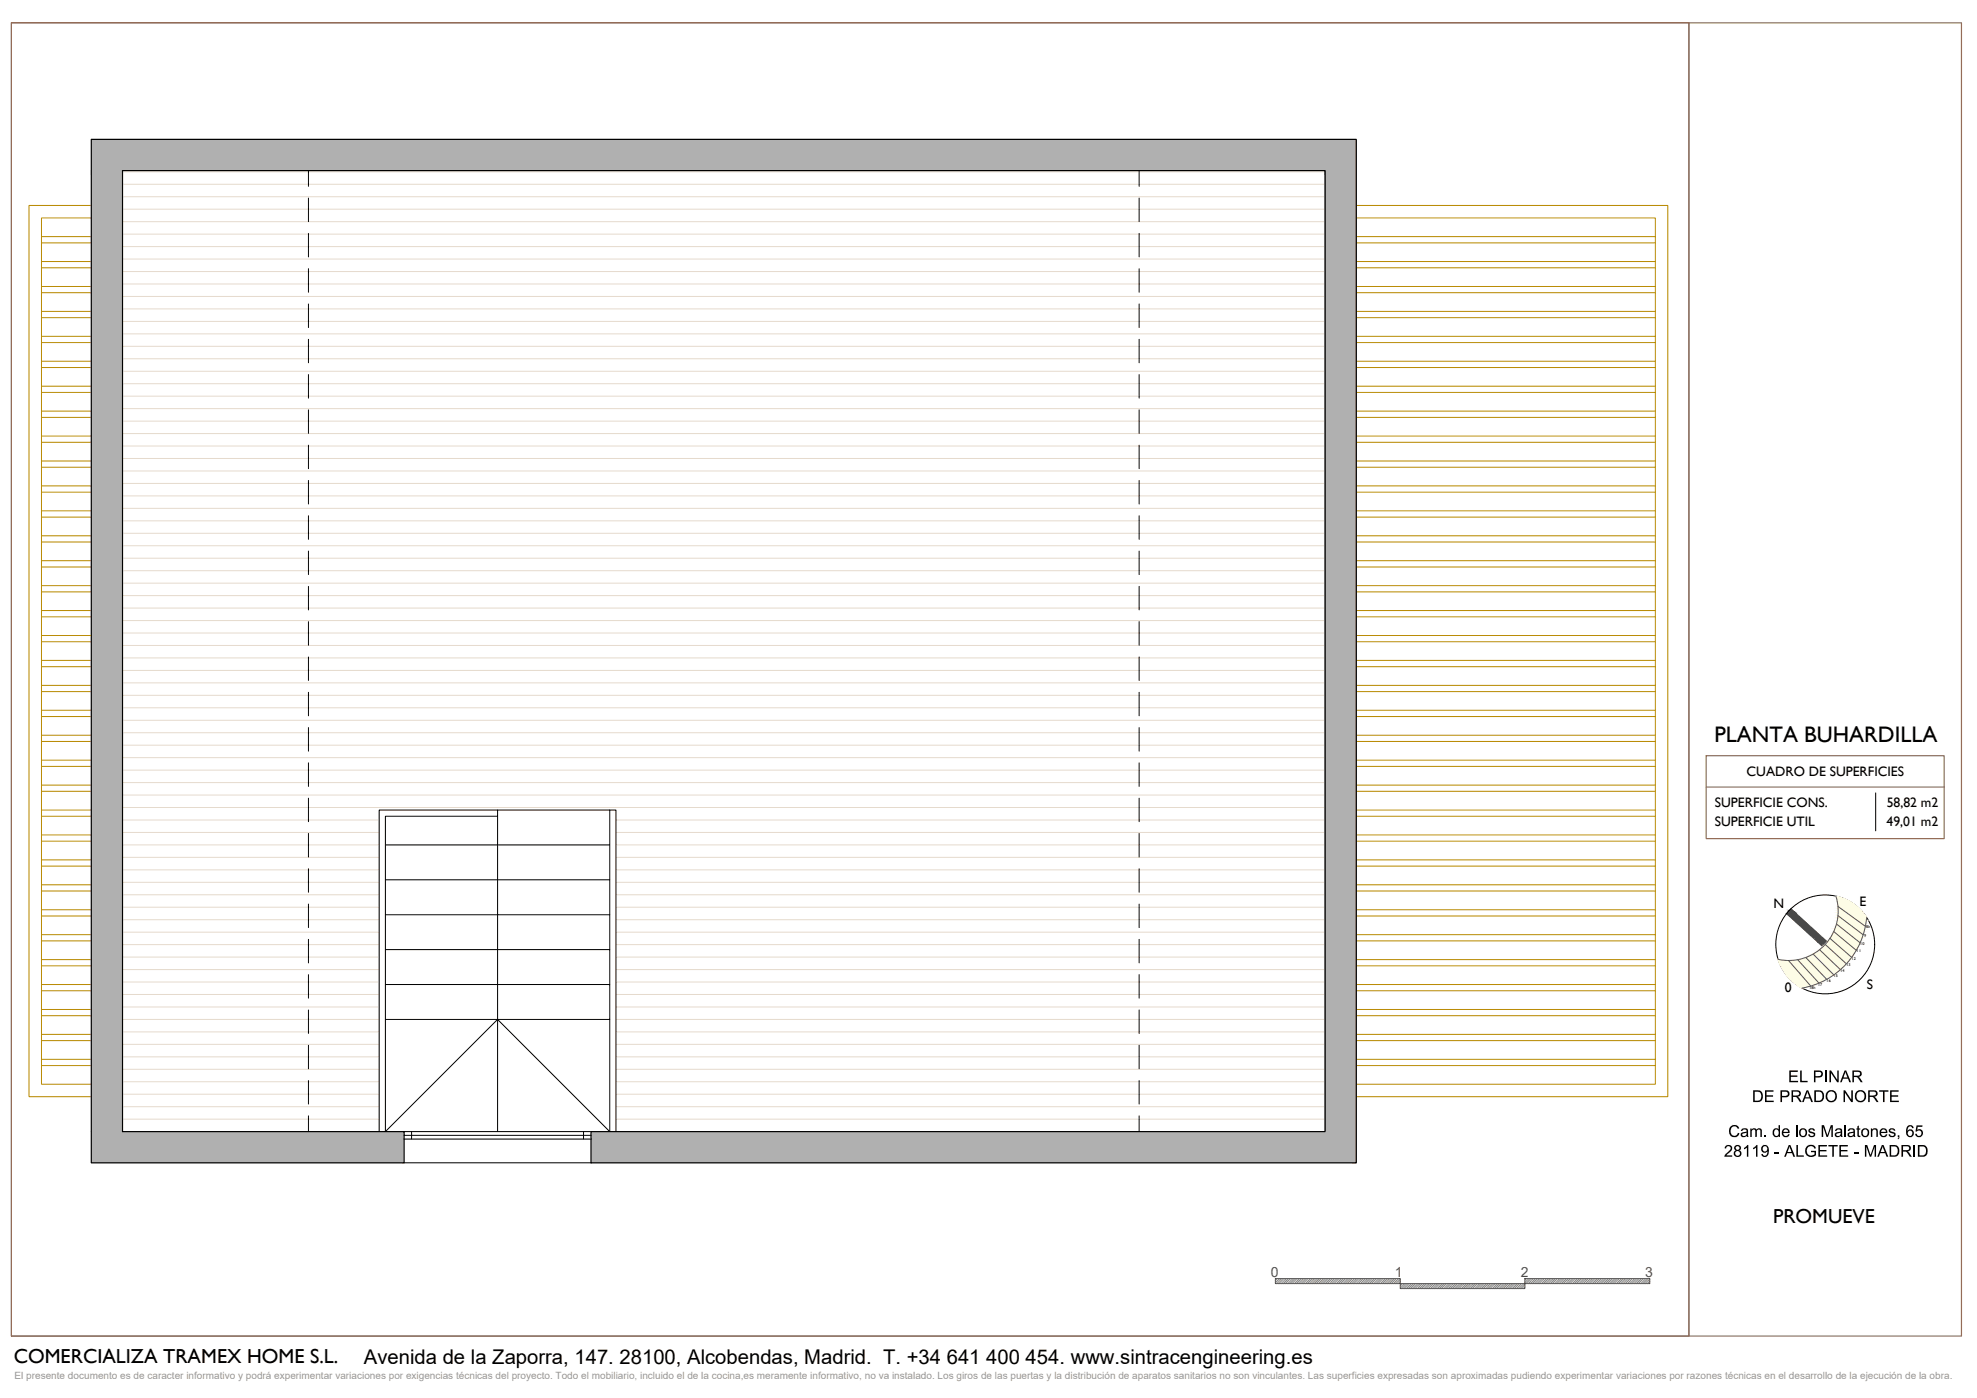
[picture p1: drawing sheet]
<svg xmlns="http://www.w3.org/2000/svg" width="420mm" height="297mm" viewBox="0 0 420 297" stroke-linecap="round" stroke-linejoin="round" font-family="sans-serif">
<!-- layer: SUELO VIVIENDA -->
<g fill="none" stroke="#e5dacd" stroke-width=".21">
<path d="M26 39.2h255.6M26 36.5h255.6M26 57.7h255.6M26 55h255.6M26 52.4h255.6M26 49.7h255.6M26 47.1h255.6M26 44.4h255.6M26 41.8h255.6M26 78.9h255.6M26 76.2h255.6M26 73.6h255.6"/>
<path d="M26 70.9h255.6M26 68.3h255.6M26 65.6h255.6M26 63h255.6M26 60.3h255.6M26 97.4h255.6M26 94.8h255.6M26 92.1h255.6M26 89.5h255.6M26 86.8h255.6M26 84.2h255.6M26 81.5h255.6"/>
<path d="M26 118.6h255.6M26 116h255.6M26 113.3h255.6M26 110.7h255.6M26 108h255.6M26 105.4h255.6M26 102.7h255.6M26 100.1h255.6M26 139.8h255.6M26 137.1h255.6M26 134.5h255.6M26 131.9h255.6"/>
<path d="M26 129.2h255.6M26 126.6h255.6M26 123.9h255.6M26 121.3h255.6M26 158.3h255.6M26 155.7h255.6M26 153h255.6M26 150.4h255.6M26 147.7h255.6M26 145.1h255.6M26 142.4h255.6M26 179.5h54.6"/>
<path d="M26 176.9h54.6M26 174.2h54.6M26 171.6h255.6M26 168.9h255.6M26 166.3h255.6M26 163.6h255.6M26 161h255.6M130.9 179.5h150.7M130.9 176.9h150.7M130.9 174.2h150.7M26 198.1h54.6M26 195.4h54.6"/>
<path d="M26 192.8h54.6M26 190.1h54.6M26 187.5h54.6M26 184.8h54.6M26 182.2h54.6M130.9 198.1h150.7M130.9 195.4h150.7M130.9 192.8h150.7M130.9 190.1h150.7M130.9 187.5h150.7M130.9 184.8h150.7M130.9 182.2h150.7"/>
<path d="M26 219.3h54.6M26 216.6h54.6M26 214h54.6M26 211.3h54.6M26 208.7h54.6M26 206h54.6M26 203.4h54.6M26 200.7h54.6M130.9 219.3h150.7M130.9 216.6h150.7M130.9 214h150.7M130.9 211.3h150.7"/>
<path d="M130.9 208.7h150.7M130.9 206h150.7M130.9 203.4h150.7M130.9 200.7h150.7M26 237.8h54.6M26 235.1h54.6M26 232.5h54.6M26 229.8h54.6M26 227.2h54.6M26 224.6h54.6M26 221.9h54.6M130.9 237.8h150.7"/>
<path d="M130.9 235.1h150.7M130.9 232.5h150.7M130.9 229.8h150.7M130.9 227.2h150.7M130.9 224.6h150.7M130.9 221.9h150.7"/>
</g>
<g fill="none" stroke="#b88a00" stroke-width=".21">
<path d="M8.8 50.3h10.6M8.8 51.6h10.6M8.8 55.6h10.6M8.8 56.9h10.6M19.4 43.7h-13.2v189.3h13.2M19.4 46.3h-10.6v184.1h10.6M288.2 43.7h66.2v189.3h-66.2M288.2 46.3h63.6v184.1h-63.6M288.2 50.3h63.6M288.2 51.6h63.6M288.2 55.6h63.6M288.2 56.9h63.6"/>
<path d="M8.8 60.9h10.6M8.8 62.2h10.6M8.8 66.2h10.6M8.8 67.5h10.6M8.8 71.5h10.6M8.8 72.8h10.6M8.8 76.8h10.6M8.8 78.1h10.6M288.2 60.9h63.6M288.2 62.2h63.6M288.2 66.2h63.6M288.2 67.5h63.6"/>
<path d="M288.2 71.5h63.6M288.2 72.8h63.6M288.2 76.8h63.6M288.2 78.1h63.6M8.8 82.1h10.6M8.8 83.4h10.6M8.8 87.4h10.6M8.8 88.7h10.6M8.8 92.7h10.6M8.8 94h10.6M8.8 97.9h10.6M8.8 99.3h10.6"/>
<path d="M288.2 82.1h63.6M288.2 83.4h63.6M288.2 87.4h63.6M288.2 88.7h63.6M288.2 92.7h63.6M288.2 94h63.6M288.2 97.9h63.6M288.2 99.3h63.6M8.8 103.2h10.6M8.8 104.6h10.6M8.8 108.5h10.6M8.8 109.9h10.6"/>
<path d="M8.8 113.8h10.6M8.8 115.2h10.6M8.8 119.1h10.6M288.2 103.2h63.6M288.2 104.6h63.6M288.2 108.5h63.6M288.2 109.9h63.6M288.2 113.8h63.6M288.2 115.2h63.6M288.2 119.1h63.6M8.8 120.5h10.6M8.8 124.4h10.6"/>
<path d="M8.8 125.8h10.6M8.8 129.7h10.6M8.8 131.1h10.6M8.8 135h10.6M8.8 136.4h10.6M288.2 120.5h63.6M288.2 124.4h63.6M288.2 125.8h63.6M288.2 129.7h63.6M288.2 131.1h63.6M288.2 135h63.6M288.2 136.4h63.6"/>
<path d="M8.8 140.3h10.6M8.8 141.7h10.6M8.8 145.6h10.6M8.8 146.9h10.6M8.8 150.9h10.6M8.8 152.2h10.6M8.8 156.2h10.6M8.8 157.5h10.6M288.2 140.3h63.6M288.2 141.7h63.6M288.2 145.6h63.6M288.2 146.9h63.6"/>
<path d="M288.2 150.9h63.6M288.2 152.2h63.6M288.2 156.2h63.6M288.2 157.5h63.6M8.8 161.5h10.6M8.8 162.8h10.6M8.8 166.8h10.6M8.8 168.1h10.6M8.8 172.1h10.6M8.8 173.4h10.6M8.8 177.4h10.6M8.8 178.7h10.6"/>
<path d="M288.2 161.5h63.6M288.2 162.8h63.6M288.2 166.8h63.6M288.2 168.1h63.6M288.2 172.1h63.6M288.2 173.4h63.6M288.2 177.4h63.6M288.2 178.7h63.6M8.8 182.7h10.6M8.8 184h10.6M8.8 188h10.6M8.8 189.3h10.6"/>
<path d="M8.8 193.3h10.6M8.8 194.6h10.6M8.8 198.6h10.6M8.8 199.9h10.6M288.2 182.7h63.6M288.2 184h63.6M288.2 188h63.6M288.2 189.3h63.6M288.2 193.3h63.6M288.2 194.6h63.6M288.2 198.6h63.6M288.2 199.9h63.6"/>
<path d="M8.8 203.9h10.6M8.8 205.2h10.6M8.8 209.2h10.6M8.8 210.5h10.6M8.8 214.5h10.6M8.8 215.8h10.6M8.8 219.8h10.6M288.2 203.9h63.6M288.2 205.2h63.6M288.2 209.2h63.6M288.2 210.5h63.6M288.2 214.5h63.6"/>
<path d="M288.2 215.8h63.6M288.2 219.8h63.6M8.8 221.1h10.6M8.8 225.1h10.6M8.8 226.4h10.6M288.2 221.1h63.6M288.2 225.1h63.6M288.2 226.4h63.6"/>
</g>
<!-- layer: MUROS -->
<g fill="#b0b0b0" stroke="#b0b0b0" stroke-width=".21">
<path d="M19.4 29.6l268.8 6.6v-6.6zM19.4 29.6l268.8 6.6h-268.8z"/>
<path d="M281.6 36.2l6.6 204.2v-204.2zM281.6 36.2l6.6 204.2h-6.6z"/>
<path d="M19.4 36.2l6.6 204.2v-204.2zM19.4 36.2l6.6 204.2h-6.6z"/>
<path d="M125.6 240.4l162.6 6.7v-6.7zM125.6 240.4l162.6 6.7h-162.6z"/>
<path d="M19.4 240.4l66.5 6.7v-6.7zM19.4 240.4l66.5 6.7h-66.5z"/>
</g>
<!-- layer: -AUXILIARES -->
<g fill="none" stroke="#000" stroke-width=".21">
<path d="M65.6 36.2v3.4M242.1 36.2v3.4M65.6 42.1v5M65.6 49.6v5M65.6 57.1v5M242.1 42.1v5M242.1 49.6v5M242.1 57.1v5M65.6 64.6v5M65.6 72.1v5M65.6 79.6v5M242.1 64.6v5"/>
<path d="M242.1 72.1v5M242.1 79.6v5M65.6 87.1v5M65.6 94.6v5M242.1 87.1v5M242.1 94.6v5M65.6 102.1v5M65.6 109.6v5M65.6 117.1v5M242.1 102.1v5M242.1 109.6v5M242.1 117.1v5"/>
<path d="M65.6 124.6v5M65.6 132.1v5M65.6 139.6v5M242.1 124.6v5M242.1 132.1v5M242.1 139.6v5M65.6 147.1v5M65.6 154.6v5M242.1 147.1v5M242.1 154.6v5M65.6 162.1v5M65.6 169.6v5"/>
<path d="M65.6 177.1v5M242.1 162.1v5M242.1 169.6v5M242.1 177.1v5M65.6 184.6v5M65.6 192.1v5M65.6 199.6v5M242.1 184.6v5M242.1 192.1v5M242.1 199.6v5M65.6 207.1v5M65.6 214.6v5"/>
<path d="M242.1 207.1v5M242.1 214.6v5M65.6 222.1v5M65.6 229.6v5M65.6 237.1v3.3M242.1 222.1v5M242.1 229.6v5M242.1 237.1v3.3"/>
</g>
<!-- layer: -PAREDES -->
<g fill="none" stroke="#000" stroke-width=".21">
<path d="M81.9 179.5h47.7M105.7 173.4v67M105.7 172.1h23.9M81.9 186.9h47.7M81.9 194.4h47.7M81.9 216.6h47.7M81.9 201.8h47.7M81.9 209.2h47.7M81.9 240.4l23.8-23.8 23.9 23.8"/>
<circle cx="387.9" cy="200.7" r="10.5"/>
</g>
<path d="M80.6 240.4v-68.3h25.1v1.3h-23.8v67M85.9 240.4h39.7M85.9 247.1h39.7M85.9 241.2h39.7M85.9 242h39.7M87.5 240.4v1.6M124 240.4v1.6M129.6 240.4v-68.3h1.3v68.3" fill="none" stroke="#000" stroke-width=".21"/>
<!-- layer: -PILARES Y FACHADA -->
<path d="M19.4 29.6h268.8v217.5h-162.6v-6.7h156v-204.2h-255.6v204.2h59.9v6.7h-66.5z" fill="none" stroke="#000" stroke-width=".25"/>
<g fill="none" stroke="#8f8f8f" stroke-width=".25">
<path d="M271.4 271.7l-.4 .4M271.9 271.7l-.9 .9M272.4 271.7l-1.1 1M272.8 271.7l-1 1M273.3 271.7l-1 1M273.8 271.7l-1.1 1M274.2 271.7l-1 1M274.8 271.7l-1.1 1M275.2 271.7l-1.1 1M275.7 271.7l-1.1 1M276.2 271.7l-1.1 1M276.6 271.7l-1.1 1"/>
<path d="M277.1 271.7l-1.1 1M277.6 271.7l-1.1 1M278 271.7l-1.1 1M278.5 271.7l-1.1 1M279 271.7l-1.1 1M279.4 271.7l-1.1 1M279.9 271.7l-1.1 1M280.4 271.7l-1.1 1M280.8 271.7l-1.1 1M281.3 271.7l-1.1 1M281.8 271.7l-1.1 1M282.2 271.7l-1.1 1"/>
<path d="M282.7 271.7l-1 1M283.2 271.7l-1.1 1M283.6 271.7l-1 1M284.1 271.7l-1 1M284.6 271.7l-1.1 1M285.1 271.7l-1.1 1M285.5 271.7l-1 1M286 271.7l-1.1 1M286.5 271.7l-1.1 1M286.9 271.7l-1 1M287.4 271.7l-1.1 1M287.9 271.7l-1.1 1"/>
<path d="M288.3 271.7l-1 1M288.8 271.7l-1.1 1M289.3 271.7l-1.1 1M289.7 271.7l-1 1M290.2 271.7l-1 1M290.7 271.7l-1.1 1M291.1 271.7l-1 1M291.6 271.7l-1 1M292.1 271.7l-1.1 1M292.5 271.7l-1 1M293 271.7l-1 1M293.5 271.7l-1.1 1"/>
<path d="M293.9 271.7l-1 1M294.4 271.7l-1 1M294.9 271.7l-1.1 1M295.3 271.7l-1 1M295.8 271.7l-1 1M296.3 271.7l-1.1 1M296.7 271.7l-1 1M297.3 271.7l-1.1 1M297.6 271.8l-1 .9M297.6 272.3l-.5 .4M297.6 272.7v.1M298 272.7l-.4 .5"/>
<path d="M298.5 272.7l-.9 1M299 272.7l-1.1 1.1M299.4 272.7l-1 1.1M299.9 272.7l-1 1.1M300.4 272.7l-1.1 1.1M300.8 272.7l-1 1.1M301.3 272.7l-1 1.1M301.8 272.7l-1.1 1.1M302.2 272.7l-1 1.1M302.7 272.7l-1 1.1M303.2 272.7l-1.1 1.1M303.7 272.7l-1.1 1.1"/>
<path d="M304.2 272.7l-1.1 1.1M304.6 272.7l-1.1 1.1M305.1 272.7l-1.1 1.1M305.6 272.7l-1.1 1.1M306 272.7l-1.1 1.1M306.5 272.7l-1.1 1.1M307 272.7l-1.1 1.1M307.4 272.7l-1.1 1.1M307.9 272.7l-1.1 1.1M308.4 272.7l-1.1 1.1M308.8 272.7l-1 1.1M309.3 272.7l-1 1.1"/>
<path d="M309.8 272.7l-1.1 1.1M310.3 272.7l-1.1 1.1M310.7 272.7l-1 1.1M311.2 272.7l-1.1 1.1M311.7 272.7l-1.1 1.1M312.1 272.7l-1 1.1M312.6 272.7l-1.1 1.1M313.1 272.7l-1.1 1.1M313.5 272.7l-1 1.1M314 272.7l-1.1 1.1M314.5 272.7l-1.1 1.1M314.9 272.7l-1 1.1"/>
<path d="M315.4 272.7l-1 1.1M315.9 272.7l-1.1 1.1M316.3 272.7l-1 1.1M316.8 272.7l-1 1.1M317.3 272.7l-1.1 1.1M317.7 272.7l-1 1.1M318.2 272.7l-1 1.1M318.7 272.7l-1.1 1.1M319.1 272.7l-1 1.1M319.6 272.7l-1 1.1M320.1 272.7l-1.1 1.1M320.5 272.7l-1 1.1"/>
<path d="M321 272.7l-1 1.1M321.5 272.7l-1.1 1.1M321.9 272.7l-1 1.1M322.4 272.7l-1 1.1M322.9 272.7l-1.1 1.1M323.3 272.7l-1 1.1M323.8 272.7l-1 1.1M324.1 273l-.9 .8M324.1 273.4l-.4 .4M324.4 271.7l-.3 .3M324.9 271.7l-.8 .8M325.4 271.7l-1.1 1"/>
<path d="M325.8 271.7l-1 1M326.3 271.7l-1 1M326.8 271.7l-1.1 1M327.2 271.7l-1 1M327.7 271.7l-1 1M328.2 271.7l-1.1 1M328.7 271.7l-1.1 1M329.1 271.7l-1 1M329.6 271.7l-1.1 1M330.1 271.7l-1.1 1M330.5 271.7l-1 1M331 271.7l-1.1 1"/>
<path d="M331.5 271.7l-1.1 1M331.9 271.7l-1 1M332.4 271.7l-1 1M332.9 271.7l-1.1 1M333.3 271.7l-1 1M333.8 271.7l-1 1M334.3 271.7l-1.1 1M334.7 271.7l-1 1M335.2 271.7l-1 1M335.7 271.7l-1.1 1M336.1 271.7l-1 1M336.6 271.7l-1 1"/>
<path d="M337.1 271.7l-1.1 1M337.5 271.7l-1 1M338 271.7l-1 1M338.5 271.7l-1.1 1M338.9 271.7l-1 1M339.4 271.7l-1 1M339.9 271.7l-1.1 1M340.3 271.7l-1 1M340.8 271.7l-1 1M341.3 271.7l-1.1 1M341.8 271.7l-1.1 1M342.3 271.7l-1.1 1"/>
<path d="M342.7 271.7l-1.1 1M343.2 271.7l-1.1 1M343.7 271.7l-1.1 1M344.1 271.7l-1.1 1M344.6 271.7l-1.1 1M345.1 271.7l-1.1 1M345.5 271.7l-1.1 1M346 271.7l-1 1M346.5 271.7l-1.1 1M346.9 271.7l-1 1M347.4 271.7l-1 1M347.9 271.7l-1.1 1"/>
<path d="M348.3 271.7l-1 1M348.8 271.7l-1 1M349.3 271.7l-1.1 1M349.8 271.7l-1.1 1M350.2 271.7l-1 1M350.6 271.8l-1 .9M350.6 272.2l-.5 .5M350.6 272.7h.1"/>
</g>
<!-- layer: -TABIQUES -->
<g fill="none" stroke="#545454" stroke-width=".21">
<path d="M2.4 4.8h356.5v279.1h-356.5zM380.6 193.1l7.8 7.1-1 1-7.7-7.1M380.6 193.1l-.9 1M388.9 199.4l4.6 4M389.7 197.9l4.8 4M390.2 190.4a10.5 10.5 0 0 1-12.3 13.4M390.3 196.3l5 4M390.6 192.6l5.8 4.2M390.6 194.5l5.4 4.1M396.7 194.9a16.6 16.6 0 0 1-13.7 15M380.1 204.1l4.7 5.4M382 203.9l4.6 5"/>
<path d="M383.8 203.4l4.4 4.7M385.3 202.7l4.4 4.4M386.7 201.8l4.4 4.2M387.9 200.7l4.5 4.1M271 271.7h26.6v1h-26.6zM297.6 272.7h26.5v1.1h-26.5zM324.1 271.7h26.5v1h-26.5z"/>
</g>
<g fill="#545454" stroke="#545454" stroke-width=".21">
<path d="M380.6 193.1l.4 .3h-.7z"/>
<path d="M379.7 194.1h2l6.7 6.1z"/>
<path d="M380.3 193.4l1 .4-.3-.4zM380.3 193.4l1 .4h-1.3z"/>
<path d="M380 193.8l1.7 .3-.4-.3zM380 193.8l1.7 .3h-2z"/>
<path d="M379.7 194.1l6.6 6.1h2.1zM386.3 200.2h2.1l-1 1z"/>
</g>
<!-- layer: PDF_0 -->
<path d="M2.4 4.8h414.5v279.1h-414.5zM358.9 4.8v279.1M362.6 160.6h50.6v17.6h-50.6zM362.6 167.2h50.6" fill="none" stroke="#946c57" stroke-width=".25"/>
<!-- layer: PDF4_Texto -->
<path d="M398.6 168.5v8" fill="none" stroke="#000" stroke-width=".21"/>
<!-- layer: PDF_Texto -->
<g fill="#000">
<path d="M375.1 231.7h1.8v.3h-1.5v.7h1.4v.3h-1.4v.9h1.6v.3h-1.9zM380.3 227.5h1.8v.2h-1.5v.8h1.4v.3h-1.4v.9h1.5v.3h-1.8zM382.6 227.5h.3v2.2h1.3v.3h-1.6zM388.8 227.5h.3l1.4 1.9v-1.9h.3v2.5h-.4l-1.3-2v2h-.3zM391.8 231.7h.3l1.3 1.9v-1.9h.4v2.5h-.4l-1.3-2v2h-.3zM399.4 231.7h1.9v.3h-.8v2.2h-.3v-2.2h-.8zM401.7 231.7h1.8v.3h-1.5v.7h1.4v.3h-1.4v.9h1.6v.3h-1.9zM366.7 243.5l.8-.2 .5 .3 .1 .5-.1 .4-1.1 1h1.2v.3h-1.6l.1-.4 1-1 .2-.4-.1-.4-.4-.1-.4 .2v.3h-.4zM367.7 239.4l.4-.3 .6-.1 .5 .2 .3 .3 .1 .3h-.3l-.3-.4h-.8l-.3 .3-.1 .4 .1 .8 .3 .4h.7l.4-.6 .4 .1-.5 .7-.8 .1-.7-.4-.2-1zM370.6 243.9l.8-.6h.2v2.5h-.3v-2l-.7 .4zM372.6 243.9l.7-.6h.2v2.5h-.3v-2l-.6 .4zM372 239.8h.2v.2l.5-.3 .4 .1a.34 .34 0 0 0 .6-.1l.4 .1 .3 .2v1.6h-.3v-1.4l-.2-.2h-.3l-.2 .3v1.3h-.4v-1.4l-.2-.2-.5 .2v1.4h-.3z"/>
<path d="M375 241.2h.3v.4h-.3zM377.2 244.7h.9v.3h-.9zM381.8 243.3h.3v2.2h1.2v.3h-1.5zM384.5 239.9l.6-.2 .5 .3 .1 .2-.3 .1-.4-.3-.4 .2 .1 .2 1 .4 .1 .4-.3 .3-.7 .1-.4-.2-.1-.4h.3l.1 .3 .3 .1 .4-.1 .1-.2-.2-.2-.8-.3-.2-.4zM384 243.6l.7-.4 1 .3 .2 .5-.3 .1-.5-.5-.8 .1-.3 .5v.5l.2 .6 .8 .2 .6-.2v-.5h-.7v-.3h1v.9l-.9 .4h-.5l-.5-.3-.4-.8 .1-.5zM386.5 243.3h1.8v.3h-1.5v.7h1.4v.3h-1.4v.9h1.5v.3h-1.8zM387.1 239.1h.5l.7 2.1 .8-2.1h.4v2.5h-.3v-2.1l-.7 2.1h-.3l-.7-2.1v2.1h-.4zM388.6 243.3h2v.3h-.9v2.2h-.3v-2.2h-.8zM390.9 243.3h1.8v.3h-1.5v.7h1.4v.3h-1.4v.9h1.6v.3h-1.9zM394 244.7h1v.3h-1zM394.7 239.3l.3-.2v.7h.4v.2h-.4v1.1l.4 .2v.3h-.5l-.2-.3v-1.3h-.2v-.2h.2zM396.3 243.3h.5l.7 2.1 .8-2.1h.4v2.5h-.3v-2.1l-.7 2.1h-.3l-.7-2.1-.1 2.1h-.3z"/>
<path d="M397.6 239.8h.3v.2l.5-.3 .6 .2 .1 1.7h-.3l-.1-1.4-.2-.2-.5 .2-.1 1.4h-.3zM401.5 239.9l.7-.2 .5 .3 .1 .2-.3 .1-.4-.3-.4 .2 .1 .2 1 .4 .1 .3-.3 .4-.5 .1-.6-.2-.1-.4h.3l.1 .3 .3 .1 .4-.3-.1-.2-.9-.3-.1-.4zM403.3 241.2h.4l-.1 .7-.2 .2-.1-.2 .2-.3h-.2zM407.3 239.1h1.3v.3h-1l-.2 .7 .7-.2 .6 .6-.1 .7-.6 .4-.6-.1-.3-.4-.1-.2h.4l.1 .4 .4 .1 .3-.2 .1-.3v-.5l-.3-.2-.9 .2z"/>
<path d="M372.6 231.7h1.3l.5 .3 .2 .6v.6l-.4 .8-.5 .2h-1.1zM372.9 232v1.9l1.1-.2 .3-.5-.1-.9-.4-.3z"/>
<path d="M378.4 231.7h1.4l.4 .2 .1 .4-.1 .4-.3 .3-1.2 .1v1.1h-.3zM378.7 232v.9l.9-.1 .3-.2 .1-.3-.3-.3z"/>
<path d="M380.7 231.7h1.3l.5 .2 .2 .3v.4l-.7 .4 .9 1.2h-.4l-.6-.9-.3-.2h-.5v1.1h-.4zM381.1 231.9v.9l.9-.1 .4-.2-.1-.3-.1-.2z"/>
<path d="M382.3 240.6a.92 .92 0 0 1 1.8 0 .92 .92 0 0 1-1.8 0zM382.9 240.1l-.2 .4v.6l.4 .3 .3-.1 .3-.4v-.6l-.4-.3z"/>
<path d="M383.9 231.7h.4l1 2.5h-.4l-.3-.8h-1l-.3 .8h-.3zM384.1 231.9l-.4 1.2h.8z"/>
<path d="M385.5 227.5h1.5l.4 .6v.4l-.3 .3-1.3 .1v1.1h-.3zM385.8 227.7v.9h.8l.4-.1 .1-.4-.2-.3z"/>
<path d="M385.6 231.7h1.3l.5 .4 .2 1-.4 .9-.5 .2h-1.1zM385.9 232v1.9l1.1-.2 .3-.6-.1-.8-.4-.3z"/>
<path d="M387.9 232.9a1.3 1.3 0 0 1 2.6 0 1.3 1.3 0 0 1-2.6 0zM388.6 232.1l-.3 .6 .1 .8 .5 .4 .7-.1 .4-.6-.1-.9-.5-.4z"/>
<path d="M392 227.5h.4l1 2.5h-.4l-.3-.8h-1l-.3 .8h-.3zM392.2 227.7l-.4 1.2h.8z"/>
<path d="M394.1 232.9a1.3 1.3 0 0 1 2.6 0 1.3 1.3 0 0 1-2.6 0zM394.8 232.2l-.3 .6 .2 .8 .6 .3 .6-.1 .3-.6-.1-1-.7-.3z"/>
<path d="M393.7 227.5h1.4l.4 .2 .1 .7-.6 .4 .9 1.2h-.4l-.6-.9-.4-.2h-.5v1.1h-.3zM394 227.7v.9l1-.1 .3-.2-.2-.5z"/>
<path d="M395.5 240.6a.92 .92 0 0 1 1.8 0 .92 .92 0 0 1-1.8 0zM396.1 240.1l-.2 .4v.6l.4 .2h.3l.3-.4v-.6l-.4-.3z"/>
<path d="M397 231.7h1.3l.5 .2 .2 .4v.3l-.7 .4 .9 1.2h-.4l-.6-.9-.3-.2h-.5v1.1h-.4zM397.4 231.9v.9l.9-.1 .4-.2-.2-.5z"/>
<path d="M368.7 243.5l.7-.2 .5 .3 .1 .6-.4 .2 .4 .3 .1 .5-.5 .6h-.7l-.4-.4v-.6l.4-.4-.3-.3zM368.9 243.9a.4 .4 0 0 0 .8 0 .4 .4 0 0 0-.8 0zM368.8 245.1a.51 .51 0 0 0 1 0 .51 .51 0 0 0-1 0z"/>
<path d="M370.1 240l.4-.2 .5-.1 .5 .3 .1 1.6h-.3a.26 .26 0 0 0-.3-.2 .26 .26 0 0 0-.2 .2l-.6-.1-.3-.5 .4-.4 .6-.1a.29 .29 0 0 0 .2-.4 .29 .29 0 0 0-.4-.1l-.3 .1-.1 .2h-.3zM370.3 240.9v.3l.2 .2 .4-.1 .2-.2a.25 .25 0 0 0 .1-.4 .25 .25 0 0 0-.4 .1z"/>
<path d="M374.5 243.5l.7-.2 .6 .4 .1 1.3-.5 .7-.5 .1-.5-.3-.1-.3h.3l.2 .3h.5l.3-.8v-.1l-.6 .3-.5-.2-.2-.4zM374.6 244.1a.54 .54 0 0 0 1 0 .54 .54 0 0 0-1 0z"/>
<path d="M377 239.9l.6-.2 .4 .3v-.9h.3v2.5h-.3v-.3l-.5 .3-.5-.2-.3-.9zM377.2 240.1l-.2 .5 .1 .5 .2 .2h.4l.3-.3v-.7l-.4-.3z"/>
<path d="M378.9 240l.7-.3 .6 .3 .1 .7h-1.3l.1 .4 .3 .2h.4l.2-.3h.3l-.3 .5-.7 .1-.5-.3-.1-.7zM379.2 240.1l-.2 .4h1l-.2-.5z"/>
<path d="M380.1 243.3h.4l1 2.5h-.4l-.2-.8h-1.1l-.3 .8h-.3zM380.3 243.6l-.4 1.2h.8z"/>
<path d="M390.1 239.9l.9-.2 .4 .3 .2 1.6h-.3a.24 .24 0 0 0-.3-.2 .24 .24 0 0 0-.2 .2h-.6l-.3-.5 .3-.5 .7-.1a.29 .29 0 0 0 .2-.4 .29 .29 0 0 0-.4-.1l-.3 .1-.1 .2h-.3zM390.3 240.9v.3l.2 .2 .4-.1 .2-.2a.25 .25 0 0 0 0-.4 .25 .25 0 0 0-.3 .1z"/>
<path d="M392.9 239.9l.5-.2 .7 .2 .2 1.7h-.3a.25 .25 0 0 0-.2-.2 .25 .25 0 0 0-.3 .2h-.6l-.3-.5 .4-.5 .6-.1a.3 .3 0 0 0 .2-.4 .3 .3 0 0 0-.4-.1l-.4 .3h-.3zM393.1 240.9l-.1 .2 .2 .3 .4-.1 .3-.2a.25 .25 0 0 0 0-.4 .25 .25 0 0 0-.4 .1z"/>
<path d="M399.7 240l.7-.3 .5 .3 .2 .7h-1.3l.1 .4 .3 .2h.3l.3-.3h.3l-.3 .5-.6 .1-.6-.3-.2-.7zM400 240.1l-.2 .4h1l-.3-.5z"/>
<path d="M399.9 243.3h.4l1 2.5h-.4l-.3-.8h-1l-.3 .8h-.3zM400.1 243.6l-.4 1.2h.8z"/>
<path d="M401.6 243.3h1.3l.5 .4 .2 .4v.7l-.4 .8-.6 .2h-1zM401.9 243.6v1.9l1.1-.1 .3-.7-.1-.8-.4-.3z"/>
<path d="M405.4 239.3l.7-.2 .3 .1 .2 .3 .1 .2h-.3l-.2-.3-.3-.1-.3 .3-.2 .3v.4l.6-.3 .6 .3 .1 .7-.4 .5-.6 .1-.5-.4-.1-1zM405.4 240.8a.55 .55 0 0 0 1.1 0 .55 .55 0 0 0-1.1 0z"/>
<path d="M404.1 243.3h1.4l.4 .2 .2 .3-.1 .5-.6 .4 .9 1.1h-.4l-.6-.9-.4-.2h-.5v1.1h-.3zM404.4 243.6v.8h1l.3-.3v-.3l-.2-.2z"/>
<path d="M407.6 243.3h1.3l.6 .4 .1 1.1-.4 .8-.5 .2h-1.1zM407.9 243.6v1.9l1.1-.1 .3-.7-.1-.8-.4-.3z"/>
</g>
<path d="M381.8 239.1v2.5M392.1 239.1v2.5" fill="none" stroke="#000" stroke-width=".31"/>
<path d="M406.8 243.3v2.5" fill="none" stroke="#000" stroke-width=".34"/>
<!-- layer: marco foto -->
<path d="M360.4 11.3h55.3v53.4h-55.3zM360.2 75.3h55.5v57.3h-55.5zM360.3 262.5h55.7v19.3h-55.7z" fill="none" stroke="#fff" stroke-width=".25"/>
<!-- layer: PDF_Texto -->
<path d="M388.1 227.5v2.5" fill="none" stroke="#000" stroke-width=".33"/>
<!-- layer: MUROS -->
<g fill="#fdfce3" stroke="#fdfce3" stroke-width=".21">
<path d="M390.2 190.4l.6 .2h-.6z"/>
<path d="M390.6 194.5l.5 .4h-.5z"/>
<path d="M390.3 196.3l.6 .5h-.8z"/>
<path d="M395.6 196.2h.9v.1z"/>
<path d="M389.7 197.9l.1 .1z"/>
<path d="M395.2 198h.9l-.1 .4z"/>
<path d="M388.9 199.4l.5 .4h-.8z"/>
<path d="M394.6 199.8h1l-.2 .4z"/>
<path d="M387.9 200.7l.2 .2h-.4z"/>
<path d="M386.5 201.9l.2-.1 .1 .1z"/>
<path d="M394 201.5h.7l-.1 .3z"/>
<path d="M384.9 202.9l.4-.2 .2 .2z"/>
<path d="M393 203h.8l-.1 .2z"/>
<path d="M383.2 203.6l.6-.2 .2 .2z"/>
<path d="M377.9 203.8l.2 .1z"/>
<path d="M381.8 203.9h.3z"/>
<path d="M391.9 204.3h.9z"/>
<path d="M390.3 205.2h1.7l-.4 .4z"/>
<path d="M389 206.4h1.7l-.5 .4z"/>
<path d="M387.9 207.8l.3 .3z"/>
<path d="M387.9 207.8h.8l-.5 .3z"/>
<path d="M386.1 208.4h1.6l-.6 .2z"/>
<path d="M384.5 209.1h1.5l-.6 .2z"/>
<path d="M382.5 209.7h1.7l-.6 .1z"/>
<path d="M390.2 190.6l1.2 .2zM390.2 190.6l1.2 .2h-1.1z"/>
<path d="M390.3 190.8l1.6 .2-.5-.2zM390.3 190.8l1.6 .2h-1.6z"/>
<path d="M390.3 191h1.7zM390.3 191h1.7z"/>
<path d="M390.3 191l2.2 .2-.5-.2zM390.3 191l2.2 .2h-2.1z"/>
<path d="M390.4 191.2l2.6 .3-.5-.3zM390.4 191.2l2.6 .3h-2.5z"/>
<path d="M390.5 191.5h2.6zM390.5 191.5h2.6z"/>
<path d="M390.5 191.5l3.1 .4-.5-.4zM390.5 191.5l3.1 .4h-3.1z"/>
<path d="M390.5 191.9l3.4 .1-.3-.1zM390.5 191.9l3.4 .1h-3.4z"/>
<path d="M390.5 192l3.6 .2-.2-.2zM390.5 192l3.6 .2h-3.5z"/>
<path d="M390.6 192.2l4 .4-.5-.4zM390.6 192.2l4 .4h-4z"/>
<path d="M390.6 192.6h4zM390.6 192.6h4z"/>
<path d="M390.6 192.6l4.5 .4-.5-.4zM390.6 192.6l4.5 .4h-3.9z"/>
<path d="M390.6 192.6l.6 .4zM390.6 192.6l.6 .4h-.6z"/>
<path d="M391.2 193l4.1 .2-.2-.2zM391.2 193l4.1 .2h-3.8z"/>
<path d="M390.6 193l.9 .2-.3-.2zM390.6 193l.9 .2h-.8z"/>
<path d="M391.5 193.2l4 .3-.2-.3zM391.5 193.2l4 .3h-3.7z"/>
<path d="M390.7 193.2l1.1 .3-.3-.3zM390.7 193.2l1.1 .3h-1.1z"/>
<path d="M391.8 193.5l4.1 .4-.4-.4zM391.8 193.5l4.1 .4h-3.5z"/>
<path d="M390.7 193.5l1.7 .4-.6-.4zM390.7 193.5l1.7 .4h-1.7z"/>
<path d="M392.4 193.9h3.6zM392.4 193.9h3.6z"/>
<path d="M392.4 193.9l3.9 .5-.3-.5zM392.4 193.9l3.9 .5h-3.2z"/>
<path d="M390.7 193.9l2.4 .5-.7-.5zM390.7 193.9l2.4 .5h-2.5z"/>
<path d="M393.1 194.4l3.3 .1-.1-.1zM393.1 194.4l3.3 .1h-3.1z"/>
<path d="M390.6 194.4l2.7 .1-.2-.1zM390.6 194.4l2.7 .1h-2.7z"/>
<path d="M393.3 194.5l3.4 .4-.3-.4zM393.3 194.5l3.4 .4h-2.9z"/>
<path d="M390.6 194.9l.8 .2-.3-.2zM390.6 194.9l.8 .2h-.9z"/>
<path d="M393.8 194.9l2.8 .7 .1-.7zM393.8 194.9l2.8 .7h-1.9z"/>
<path d="M390.5 195.1l1.7 .6-.8-.6zM390.5 195.1l1.7 .6h-1.8z"/>
<path d="M394.7 195.6l1.8 .6 .1-.6zM394.7 195.6l1.8 .6h-.9z"/>
<path d="M395.6 196.2l.9 .1zM395.7 196.3h.8l-.1 .5z"/>
<path d="M390.6 194.5l5.1 1.8-2.4-1.8zM390.6 194.5l5.1 1.8h-2.8z"/>
<path d="M390.4 195.7l2.5 .6-.7-.6zM390.4 195.7l2.5 .6h-2.6z"/>
<path d="M392.9 196.3l3.5 .5-.7-.5zM392.9 196.3l3.5 .5h-2.8z"/>
<path d="M390.3 196.3l3.3 .5-.7-.5zM390.3 196.3l3.3 .5h-2.7z"/>
<path d="M390.1 196.8l.9 .1zM390.1 196.8l.9 .1z"/>
<path d="M390.1 196.9l1.6 .5-.7-.5zM390.1 196.9l1.6 .5h-1.8z"/>
<path d="M393.6 196.8l2.7 .6 .1-.6zM393.6 196.8l2.7 .6h-1.9z"/>
<path d="M394.4 197.4l1.8 .5 .1-.5zM394.4 197.4l1.8 .5h-1.1z"/>
<path d="M390.9 196.8l4.2 1.1-1.5-1.1zM390.9 196.8l4.2 1.1h-2.8z"/>
<path d="M389.9 197.4l2.4 .5-.6-.5zM389.9 197.4l2.4 .5h-2.6z"/>
<path d="M395.1 197.9h1.1zM395.1 197.9l1 .1z"/>
<path d="M392.3 197.9l2.9 .1zM392.3 197.9l2.9 .1z"/>
<path d="M389.7 197.9l2.7 .1zM389.7 197.9l2.7 .1z"/>
<path d="M395.2 198l.5 .4h.3zM395.7 198.4h.3v.2z"/>
<path d="M392.4 198l3.3 .4-.5-.4zM392.4 198l3.3 .4h-2.8z"/>
<path d="M389.8 198l3.1 .4-.5-.4zM389.8 198l3.1 .4h-2.6z"/>
<path d="M389.7 198l.6 .4zM389.7 198l.6 .4h-.8z"/>
<path d="M392.9 198.4l3.1 .2-.3-.2zM392.9 198.4l3.1 .2h-2.8z"/>
<path d="M390.3 198.4l3.3 .5-.7-.5zM390.3 198.4l3.3 .5h-2.7z"/>
<path d="M389.5 198.4l1.4 .5-.6-.5zM389.5 198.4l1.4 .5h-1.7z"/>
<path d="M393.2 198.6l2.6 .6 .2-.6zM393.2 198.6l2.6 .6h-1.9z"/>
<path d="M390.9 198.9l3 .3-.3-.3zM390.9 198.9l3 .3h-2.7z"/>
<path d="M389.2 198.9l2 .3-.3-.3zM389.2 198.9l2 .3h-2.2z"/>
<path d="M389 199.2l2.5 .2-.3-.2zM389 199.2l2.5 .2h-2.6z"/>
<path d="M393.9 199.2l1.7 .6 .2-.6zM393.9 199.2l1.7 .6h-1z"/>
<path d="M391.2 199.2l3.4 .6-.7-.6zM391.2 199.2l3.4 .6h-2.7z"/>
<path d="M388.9 199.4l3 .4-.4-.4zM388.9 199.4l3 .4h-2.5z"/>
<path d="M391.9 199.8h2.7zM391.9 199.8h2.7z"/>
<path d="M389.4 199.8h2.5zM389.4 199.8h2.5z"/>
<path d="M388.6 199.8h.8zM388.6 199.8h.8z"/>
<path d="M391.9 199.8l3.2 .3-.5-.3zM391.9 199.8l3.2 .3h-2.7z"/>
<path d="M389.4 199.8l3 .3-.5-.3zM389.4 199.8l3 .3h-2.6z"/>
<path d="M388.6 199.8l1.2 .3-.4-.3zM388.6 199.8l1.2 .3h-1.5z"/>
<path d="M394.6 199.8l.5 .4h.3zM395.1 200.2h.3l-.1 .1z"/>
<path d="M392.4 200.1l2.7 .1zM392.4 200.1l2.7 .1z"/>
<path d="M389.8 200.1l2.6 .1zM389.8 200.1l2.6 .1z"/>
<path d="M388.3 200.1l1.5 .1zM388.3 200.1l1.5 .1z"/>
<path d="M392.4 200.2l2.9 .1-.2-.1zM392.4 200.2l2.9 .1h-2.7z"/>
<path d="M389.8 200.2l2.8 .1-.2-.1zM389.8 200.2l2.8 .1h-2.6z"/>
<path d="M388.4 200.2l1.6 .1-.2-.1zM388.4 200.2l1.6 .1h-1.8z"/>
<path d="M388.2 200.3l2.2 .3-.4-.3zM388.2 200.3l2.2 .3h-2.5z"/>
<path d="M392.6 200.3l2.6 .4 .1-.4zM392.6 200.3l2.6 .4h-2.2z"/>
<path d="M390 200.3l3 .4-.4-.4zM390 200.3l3 .4h-2.6z"/>
<path d="M387.9 200.6l2.5 .1zM387.9 200.6l2.5 .1z"/>
<path d="M393 200.7l2.1 .2 .1-.2zM393 200.7l2.1 .2h-1.9z"/>
<path d="M390.4 200.7l2.8 .2-.2-.2zM390.4 200.7l2.8 .2h-2.6z"/>
<path d="M387.9 200.7l2.7 .2-.2-.2zM387.9 200.7l2.7 .2h-2.5z"/>
<path d="M393.2 200.9l1.7 .3 .2-.3zM393.2 200.9l1.7 .3h-1.3z"/>
<path d="M390.6 200.9l3 .3-.4-.3zM390.6 200.9l3 .3h-2.7z"/>
<path d="M388.1 200.9l2.8 .3-.3-.3zM388.1 200.9l2.8 .3h-2.5z"/>
<path d="M387.7 200.9l.7 .3-.3-.3zM387.7 200.9l.7 .3h-.9z"/>
<path d="M393.6 201.2h1.3zM393.6 201.2h1.3z"/>
<path d="M390.9 201.2h2.7zM390.9 201.2h2.7z"/>
<path d="M388.4 201.2h2.6zM388.4 201.2h2.6z"/>
<path d="M387.5 201.2h1zM387.5 201.2h1z"/>
<path d="M393.6 201.2l1.2 .2 .1-.2zM393.6 201.2l1.2 .2h-.9z"/>
<path d="M391 201.2l2.9 .2-.3-.2zM391 201.2l2.9 .2h-2.7z"/>
<path d="M388.5 201.2l2.7 .2-.2-.2zM388.5 201.2l2.7 .2h-2.5z"/>
<path d="M387.4 201.2l1.3 .2-.2-.2zM387.2 201.4l.2-.2 1.3 .2z"/>
<path d="M393.9 201.4h.9zM393.9 201.4l.8 .1z"/>
<path d="M391.2 201.4l2.8 .1zM391.2 201.4l2.8 .1z"/>
<path d="M388.7 201.4l2.6 .1zM388.7 201.4l2.6 .1z"/>
<path d="M387.2 201.4l1.6 .1zM387.2 201.4l1.6 .1h-1.7z"/>
<path d="M394 201.5l.6 .3zM394.3 201.8h.3l-.1 .1z"/>
<path d="M391.3 201.5l3 .3-.3-.3zM391.3 201.5l3 .3h-2.6z"/>
<path d="M388.8 201.5l2.9 .3-.4-.3zM388.8 201.5l2.9 .3h-2.6z"/>
<path d="M387.1 201.5l2 .3-.3-.3zM386.7 201.8l.4-.3 2 .3z"/>
<path d="M391.7 201.8l2.8 .1-.2-.1zM391.7 201.8l2.8 .1h-2.7z"/>
<path d="M389.1 201.8l2.7 .1-.1-.1zM389.1 201.8l2.7 .1h-2.5z"/>
<path d="M386.7 201.8l2.6 .1-.2-.1zM386.7 201.8l2.6 .1h-2.5z"/>
<path d="M391.8 201.9l2.6 .2 .1-.2zM391.8 201.9l2.6 .2h-2.4z"/>
<path d="M389.3 201.9l2.7 .2-.2-.2zM389.3 201.9l2.7 .2h-2.5z"/>
<path d="M386.8 201.9l2.7 .2-.2-.2zM386.8 201.9l2.7 .2h-2.4z"/>
<path d="M386.5 201.9l.6 .2-.3-.2zM386.3 202.1l.2-.2 .6 .2z"/>
<path d="M392 202.1l2.2 .3 .2-.3zM392 202.1l2.2 .3h-1.8z"/>
<path d="M389.5 202.1l2.9 .3-.4-.3zM389.5 202.1l2.9 .3h-2.6z"/>
<path d="M387.1 202.1l2.7 .3-.3-.3zM387.1 202.1l2.7 .3h-2.4z"/>
<path d="M386.3 202.1l1.1 .3-.3-.3zM385.8 202.4l.5-.3 1.1 .3z"/>
<path d="M392.4 202.4h1.8zM392.4 202.4h1.8z"/>
<path d="M389.8 202.4h2.6zM389.8 202.4h2.6z"/>
<path d="M387.4 202.4h2.4zM387.4 202.4h2.4z"/>
<path d="M385.8 202.4h1.6zM385.8 202.4h1.6z"/>
<path d="M392.4 202.4l1.6 .3 .2-.3zM392.4 202.4l1.6 .3h-1.3z"/>
<path d="M389.8 202.4l2.9 .3-.3-.3zM389.8 202.4l2.9 .3h-2.6z"/>
<path d="M387.4 202.4l2.7 .3-.3-.3zM387.4 202.4l2.7 .3h-2.4z"/>
<path d="M385.8 202.4l1.9 .3-.3-.3zM385.3 202.7l.5-.3 1.9 .3z"/>
<path d="M392.7 202.7l1.2 .2 .1-.2zM392.7 202.7l1.2 .2h-.9z"/>
<path d="M390.1 202.7l2.9 .2-.3-.2zM390.1 202.7l2.9 .2h-2.6z"/>
<path d="M387.7 202.7l2.7 .2-.3-.2zM387.7 202.7l2.7 .2h-2.5z"/>
<path d="M393 202.9h.9zM393 202.9l.8 .1z"/>
<path d="M390.4 202.9l2.6 .1zM390.4 202.9l2.6 .1z"/>
<path d="M387.9 202.9l2.5 .1zM387.9 202.9l2.5 .1z"/>
<path d="M384.9 202.9l.7 .1zM384.8 203h.8z"/>
<path d="M393 203l.3 .2h.4zM393.3 203.2h.4l-.2 .2z"/>
<path d="M390.4 203l2.9 .2-.3-.2zM390.4 203l2.9 .2h-2.6z"/>
<path d="M388 203l2.7 .2-.3-.2zM388 203l2.7 .2h-2.5z"/>
<path d="M385.3 202.7l2.9 .5-.5-.5zM385.3 202.7l2.9 .5h-2.4z"/>
<path d="M384.8 203l1 .2-.2-.2zM384.3 203.2l.5-.2 1 .2z"/>
<path d="M390.7 203.2l2.8 .2-.2-.2zM390.7 203.2l2.8 .2h-2.6z"/>
<path d="M388.2 203.2l2.7 .2-.2-.2zM388.2 203.2l2.7 .2h-2.5z"/>
<path d="M385.8 203.2l2.6 .2-.2-.2zM385.8 203.2l2.6 .2h-2.4z"/>
<path d="M388.4 203.4h2.5zM388.4 203.4h2.5z"/>
<path d="M386 203.4h2.4zM386 203.4h2.4z"/>
<path d="M384.3 203.2l1.7 .2-.2-.2zM383.8 203.4l.5-.2 1.7 .2z"/>
<path d="M388.4 203.4l2.7 .2-.2-.2zM388.4 203.4l2.7 .2h-2.5z"/>
<path d="M386 203.4l2.6 .2-.2-.2zM386 203.4l2.6 .2h-2.4z"/>
<path d="M388.6 203.6l2.7 .2-.2-.2zM388.6 203.6l2.7 .2h-2.5z"/>
<path d="M386.2 203.6l2.6 .2-.2-.2zM386.2 203.6l2.6 .2h-2.4z"/>
<path d="M383.2 203.6l.9 .2-.1-.2zM382.6 203.8l.6-.2 .9 .2z"/>
<path d="M390.9 203.4l2.3 .5 .3-.5zM390.9 203.4l2.3 .5h-1.8z"/>
<path d="M388.8 203.8l2.6 .1zM388.8 203.8l2.6 .1z"/>
<path d="M386.4 203.8l2.5 .1zM386.4 203.8l2.5 .1z"/>
<path d="M383.8 203.4l2.7 .5-.5-.5zM383.8 203.4l2.7 .5h-2.3z"/>
<path d="M382.6 203.8l1.6 .1zM382.2 203.9h2z"/>
<path d="M388.9 203.9h2.6zM388.9 203.9h2.6z"/>
<path d="M386.5 203.9h2.4zM386.5 203.9h2.4z"/>
<path d="M384.2 203.9h2.3zM384.2 203.9h2.3z"/>
<path d="M382.2 203.9h2zM382 203.9h2.2z"/>
<path d="M384.2 203.9h2.4zM384.2 203.9h2.4z"/>
<path d="M382 203.9h2.3zM382 203.9h2.3z"/>
<path d="M377.9 203.9h.5zM377.9 203.9h.5z"/>
<path d="M381.8 203.9l.3 .1zM381.4 204h.7z"/>
<path d="M377.9 203.9l1.1 .1zM377.9 203.9l1.1 .1z"/>
<path d="M381.4 204l.8 .1zM380.8 204.1h1.4z"/>
<path d="M378 204l1.6 .1zM378 204l1.6 .1z"/>
<path d="M386.5 203.9l2.6 .2-.2-.2zM386.5 203.9l2.6 .2h-2.4z"/>
<path d="M384.3 203.9l2.4 .2-.1-.2zM384.3 203.9l2.4 .2h-2.3z"/>
<path d="M382.1 203.9l2.3 .2-.1-.2zM382.1 203.9l2.3 .2h-2.2z"/>
<path d="M380.8 204.1h1.4zM380.1 204.1h2.1z"/>
<path d="M378 204.1h2.1zM378 204.1h2.1z"/>
<path d="M391.4 203.9l1.4 .4 .4-.4zM391.4 203.9l1.4 .4h-.9z"/>
<path d="M386.7 204.1l2.7 .2-.3-.2zM386.7 204.1l2.7 .2h-2.5z"/>
<path d="M384.4 204.1l2.5 .2-.2-.2zM384.4 204.1l2.5 .2h-2.3z"/>
<path d="M382.2 204.1l2.4 .2-.2-.2zM382.2 204.1l2.4 .2h-2.2z"/>
<path d="M380.1 204.1l2.3 .2-.2-.2zM380.1 204.1l2.3 .2h-2.1z"/>
<path d="M378 204.1l2.3 .2-.2-.2zM378 204.1l2.3 .2h-2.2z"/>
<path d="M391.9 204.3l.8 .1zM392 204.4h.7l-.3 .4z"/>
<path d="M388.9 203.9l3.1 .5-.5-.5zM388.9 203.9l3.1 .5h-2.5z"/>
<path d="M386.9 204.3l2.6 .1zM386.9 204.3l2.6 .1z"/>
<path d="M384.6 204.3l2.4 .1zM384.6 204.3l2.4 .1z"/>
<path d="M382.4 204.3l2.3 .1zM382.4 204.3l2.3 .1z"/>
<path d="M380.3 204.3l2.2 .1zM380.3 204.3l2.2 .1z"/>
<path d="M378.1 204.3l2.3 .1zM378.1 204.3l2.3 .1z"/>
<path d="M389.5 204.4l2.9 .4-.4-.4zM389.5 204.4l2.9 .4h-2.6z"/>
<path d="M387 204.4l2.8 .4-.3-.4zM387 204.4l2.8 .4h-2.4z"/>
<path d="M384.7 204.4l2.7 .4-.4-.4zM384.7 204.4l2.7 .4h-2.3z"/>
<path d="M382.5 204.4l2.6 .4-.4-.4zM382.5 204.4l2.6 .4h-2.3z"/>
<path d="M380.4 204.4l2.4 .4-.3-.4zM380.4 204.4l2.4 .4h-2.1z"/>
<path d="M378.1 204.4l2.6 .4-.3-.4zM378.1 204.4l2.6 .4h-2.5z"/>
<path d="M387.4 204.8l2.7 .2-.3-.2zM387.4 204.8l2.7 .2h-2.5z"/>
<path d="M385.1 204.8l2.5 .2-.2-.2zM385.1 204.8l2.5 .2h-2.3z"/>
<path d="M382.8 204.8l2.5 .2-.2-.2zM382.8 204.8l2.5 .2h-2.3z"/>
<path d="M380.7 204.8l2.3 .2-.2-.2zM380.7 204.8l2.3 .2h-2.1z"/>
<path d="M378.2 204.8l2.7 .2-.2-.2zM378.2 204.8l2.7 .2h-2.6z"/>
<path d="M389.8 204.8l2.2 .4 .4-.4zM389.8 204.8l2.2 .4h-1.7z"/>
<path d="M387.6 205l2.7 .2-.2-.2zM387.6 205l2.7 .2h-2.5z"/>
<path d="M385.3 205l2.5 .2-.2-.2zM385.3 205l2.5 .2h-2.3z"/>
<path d="M383 205l2.5 .2-.2-.2zM383 205l2.5 .2h-2.3z"/>
<path d="M380.9 205l2.3 .2-.2-.2zM380.9 205l2.3 .2h-2.1z"/>
<path d="M387.8 205.2l2.9 .4-.4-.4zM387.8 205.2l2.9 .4h-2.5z"/>
<path d="M385.5 205.2l2.7 .4-.4-.4zM385.5 205.2l2.7 .4h-2.4z"/>
<path d="M383.2 205.2l2.6 .4-.3-.4zM383.2 205.2l2.6 .4h-2.2z"/>
<path d="M381.1 205.2l2.5 .4-.4-.4zM381.1 205.2l2.5 .4h-2.2z"/>
<path d="M378.3 205l3.1 .6-.5-.6zM378.3 205l3.1 .6h-2.8z"/>
<path d="M390.3 205.2l.4 .4h.9zM390.7 205.6h.9l-.5 .4z"/>
<path d="M388.2 205.6h2.5zM388.2 205.6h2.5z"/>
<path d="M385.8 205.6h2.4zM385.8 205.6h2.4z"/>
<path d="M383.6 205.6h2.3zM383.6 205.6h2.3z"/>
<path d="M381.4 205.6h2.2zM381.4 205.6h2.2z"/>
<path d="M388.2 205.6l2.9 .4-.4-.4zM388.2 205.6l2.9 .4h-2.5z"/>
<path d="M385.9 205.6l2.7 .4-.4-.4zM385.9 205.6l2.7 .4h-2.4z"/>
<path d="M383.6 205.6l2.6 .4-.3-.4zM383.6 205.6l2.6 .4h-2.2z"/>
<path d="M388.6 206h2.5zM388.6 206l2.4 .1z"/>
<path d="M386.2 206l2.5 .1zM386.2 206l2.5 .1z"/>
<path d="M384 206l2.3 .1zM384 206l2.3 .1z"/>
<path d="M381.4 205.6l2.7 .5-.5-.5zM381.4 205.6l2.7 .5h-2.2z"/>
<path d="M378.6 205.6l3.3 .5-.5-.5zM378.6 205.6l3.3 .5h-3z"/>
<path d="M388.7 206.1l2 .3 .3-.3zM388.7 206.1l2 .3h-1.7z"/>
<path d="M386.3 206.1l2.7 .3-.3-.3zM386.3 206.1l2.7 .3h-2.4z"/>
<path d="M384.1 206.1l2.5 .3-.3-.3zM384.1 206.1l2.5 .3h-2.3z"/>
<path d="M381.9 206.1l2.4 .3-.2-.3zM381.9 206.1l2.4 .3h-2.2z"/>
<path d="M386.6 206.4l2.7 .2-.3-.2zM386.6 206.4l2.7 .2h-2.5z"/>
<path d="M384.3 206.4l2.5 .2-.2-.2zM384.3 206.4l2.5 .2h-2.3z"/>
<path d="M382.1 206.4l2.4 .2-.2-.2zM382.1 206.4l2.4 .2h-2.2z"/>
<path d="M378.9 206.1l3.4 .5-.4-.5zM378.9 206.1l3.4 .5h-3z"/>
<path d="M389 206.4l.4 .4h.8zM389.4 206.8h.8l-.5 .3z"/>
<path d="M386.8 206.6l2.6 .2-.1-.2zM386.8 206.6l2.6 .2h-2.4z"/>
<path d="M384.5 206.6l2.5 .2-.2-.2zM384.5 206.6l2.5 .2h-2.3z"/>
<path d="M382.3 206.6l2.4 .2-.2-.2zM382.3 206.6l2.4 .2h-2.3z"/>
<path d="M387 206.8l2.7 .3-.3-.3zM387 206.8l2.7 .3h-2.4z"/>
<path d="M384.7 206.8l2.6 .3-.3-.3zM384.7 206.8l2.6 .3h-2.3z"/>
<path d="M382.4 206.8l2.6 .3-.3-.3zM382.4 206.8l2.6 .3h-2.2z"/>
<path d="M379.3 206.6l3.5 .5-.5-.5zM379.3 206.6l3.5 .5h-3.2z"/>
<path d="M387.3 207.1h2.4zM387.3 207.1h2.4z"/>
<path d="M385 207.1h2.3zM385 207.1h2.3z"/>
<path d="M382.8 207.1h2.2zM382.8 207.1h2.2z"/>
<path d="M379.6 207.1h3.2zM379.6 207.1h3.2z"/>
<path d="M387.3 207.1l1.9 .4 .5-.4zM387.3 207.1l1.9 .4h-1.6z"/>
<path d="M385 207.1l2.6 .4-.3-.4zM385 207.1l2.6 .4h-2.3z"/>
<path d="M382.8 207.1l2.5 .4-.3-.4zM382.8 207.1l2.5 .4h-2.2z"/>
<path d="M379.6 207.1l3.5 .4-.3-.4zM379.6 207.1l3.5 .4h-3.2z"/>
<path d="M387.6 207.5l1.4 .1 .2-.1zM387.6 207.5l1.4 .1h-1.2z"/>
<path d="M385.3 207.5l2.5 .1-.2-.1zM385.3 207.5l2.5 .1h-2.4z"/>
<path d="M383.1 207.5l2.3 .1-.1-.1zM383.1 207.5l2.3 .1h-2.2z"/>
<path d="M379.9 207.5l3.3 .1-.1-.1zM379.9 207.5l3.3 .1h-3.2z"/>
<path d="M387.8 207.6l.9 .2 .3-.2zM387.8 207.6l.9 .2h-.8z"/>
<path d="M385.4 207.6l2.5 .2-.1-.2zM385.4 207.6l2.5 .2h-2.3z"/>
<path d="M383.2 207.6l2.4 .2-.2-.2zM383.2 207.6l2.4 .2h-2.3z"/>
<path d="M380 207.6l3.3 .2-.1-.2zM380 207.6l3.3 .2h-3.1z"/>
<path d="M385.6 207.8l2.6 .3-.3-.3zM385.6 207.8l2.6 .3h-2.4z"/>
<path d="M383.3 207.8l2.5 .3-.2-.3zM383.3 207.8l2.5 .3h-2.2z"/>
<path d="M380.2 207.8l3.4 .3-.3-.3zM380.2 207.8l3.4 .3h-3.1z"/>
<path d="M385.8 208.1h2.4zM385.8 208.1h2.4z"/>
<path d="M383.6 208.1h2.2zM383.6 208.1h2.2z"/>
<path d="M380.5 208.1h3.1zM380.5 208.1h3.1z"/>
<path d="M385.8 208.1l1.9 .3 .5-.3zM385.8 208.1l1.9 .3h-1.6z"/>
<path d="M380.5 208.1l3.5 .4-.4-.4zM380.5 208.1l3.5 .4h-3.1z"/>
<path d="M386.1 208.4l.3 .2h.7zM386.4 208.6h.7l-.5 .3z"/>
<path d="M383.6 208.1l2.8 .5-.6-.5zM383.6 208.1l2.8 .5h-2.3z"/>
<path d="M384.1 208.6l2.5 .3-.2-.3zM384.1 208.6l2.5 .3h-2.3z"/>
<path d="M380.9 208.5l3.4 .4-.3-.4zM380.9 208.5l3.4 .4h-2.9z"/>
<path d="M384.3 208.9l1.7 .2 .6-.2zM384.3 208.9l1.7 .2h-1.5z"/>
<path d="M381.4 208.9l3.2 .4-.3-.4zM381.4 208.9l3.2 .4h-2.7z"/>
<path d="M384.5 209.1l.2 .2h.7zM384.7 209.3h.7l-.6 .2z"/>
<path d="M381.9 209.3h2.8zM381.9 209.3h2.8z"/>
<path d="M382 209.3l2.8 .2-.1-.2zM382 209.3l2.8 .2h-2.6z"/>
<path d="M382.2 209.5l2.2 .1 .4-.1zM382.2 209.5l2.2 .1z"/>
<path d="M382.4 209.6h2zM382.4 209.6l1.8 .1z"/>
<path d="M382.5 209.7l.3 .1h.8zM382.8 209.8h.8l-.6 .1z"/>
</g>
<text font-size="4.8" x="364.4" y="157.6">PLANTA BUHARDILLA</text>
<g font-size="4.3">
<text x="376.8" y="259.9">PROMUEVE</text>
<text x="2.9" y="289.7">COMERCIALIZA TRAMEX HOME S.L.</text>
<text x="77.3" y="289.7">Avenida de la Zaporra, 147. 28100, Alcobendas, Madrid. T. +34 641 400 454. www.sintracengineering.es</text>
</g>
<g font-size="3" fill="#545454">
<text x="270.1" y="271.3">0</text>
<text x="296.4" y="271.3">1</text>
<text x="323.2" y="271.3">2</text>
<text x="349.7" y="271.3">3</text>
</g>
<g font-size="2.9">
<text x="371.2" y="165">CUADRO DE SUPERFICIES</text>
<text x="364.5" y="171.4">SUPERFICIE CONS.</text>
<text x="401" y="171.4">58,82 m2</text>
<text x="364.5" y="175.5">SUPERFICIE UTIL</text>
<text x="400.9" y="175.5">49,01 m2</text>
<text x="376.9" y="192.8">N</text>
<text x="395.2" y="192.5">E</text>
<text x="379.3" y="210.7">0</text>
<text x="396.7" y="210.1">S</text>
</g>
<text font-size="2.1" fill="#979797" x="3.1" y="293.1">El presente documento es de caracter informativo y podrá experimentar variaciones por exigencias técnicas del proyecto. Todo el mobiliario, incluido el de la cocina,es meramente informativo, no va instalado. Los giros de las puertas y la distribución de aparatos sanitarios no son vinculantes. Las superficies expresadas son aproximadas pudiendo experimentar variaciones por razones técnicas en el desarrollo de la ejecución de la obra.</text>
<g font-size=".9">
<text x="396.6" y="197.2">8h</text>
<text x="393.5" y="203.9">12</text>
<text x="394.7" y="202.3">11</text>
<text x="395.4" y="200.7">10</text>
<text x="396.2" y="199">9</text>
<text x="386.4" y="209.5">17</text>
<text x="388.2" y="208.6">16</text>
<text x="389.7" y="207.7">15</text>
<text x="391.1" y="206.5">14</text>
<text x="392.4" y="205.3">13</text>
<text x="384.5" y="210.2">18h</text>
</g>
</svg>
